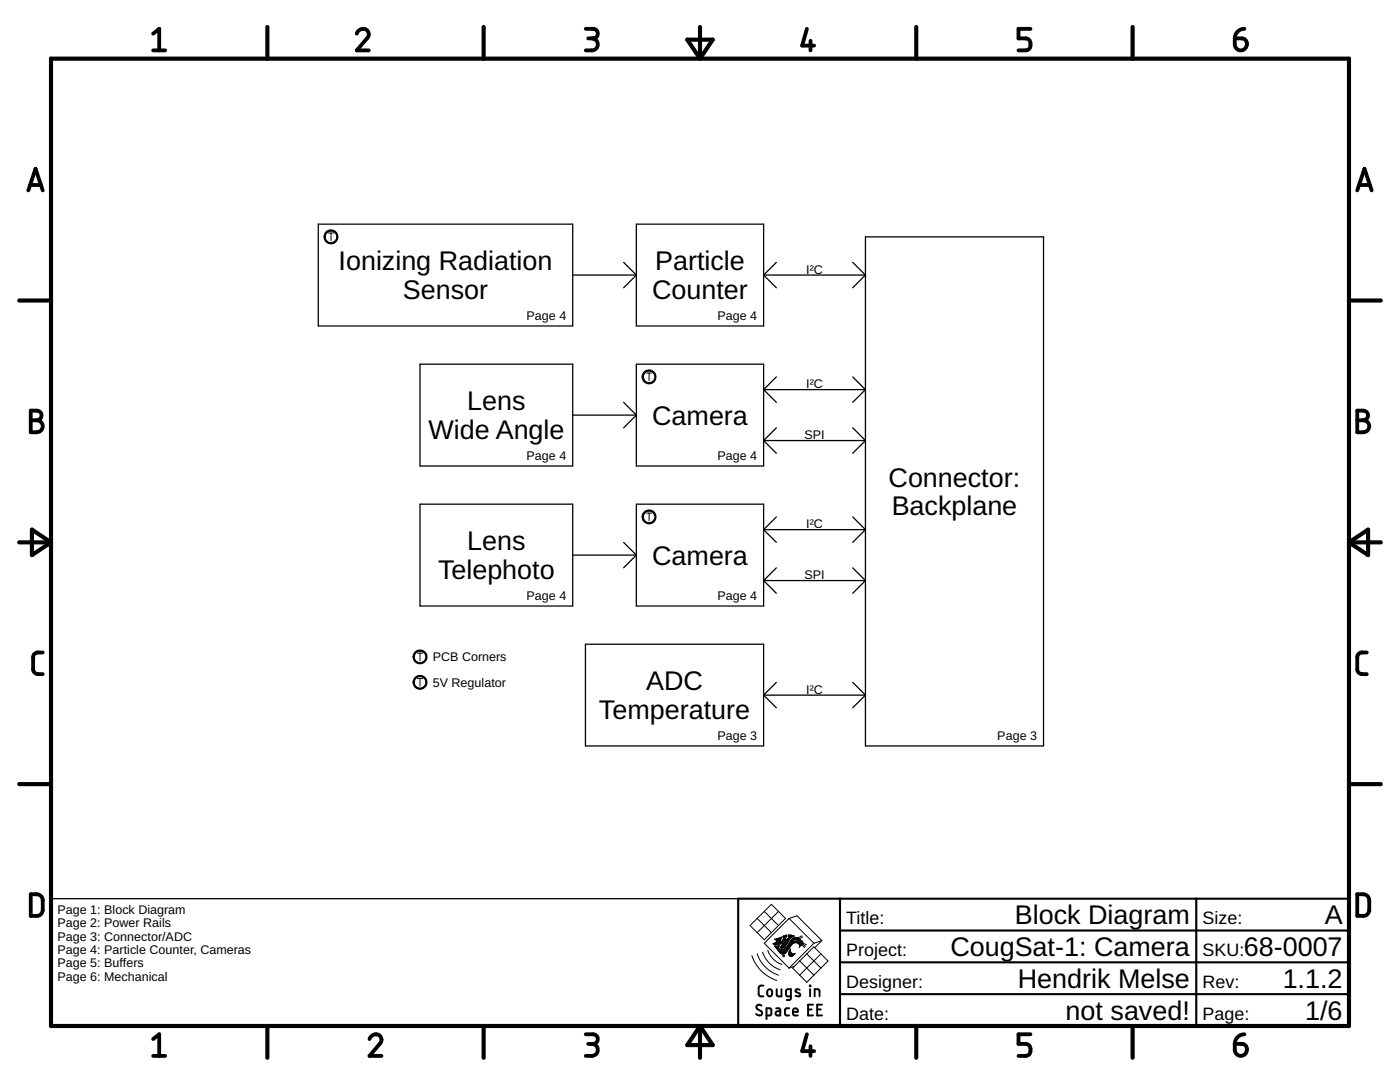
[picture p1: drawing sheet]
<svg xmlns="http://www.w3.org/2000/svg" width="279mm" height="216mm" viewBox="0 0 279 216" stroke-linecap="round" stroke-linejoin="round" font-family="sans-serif">
<g fill="none" stroke="#000" stroke-width=".25">
<path d="M63.5 44.7h50.8v20.3h-50.8zM114.3 54.9h12.7M124.5 52.3l2.5 2.6M127 54.9l-2.5 2.5M127 44.7h25.4v20.3h-25.4zM152.4 54.9h20.3M152.4 54.9l2.5 2.5M154.9 52.3l-2.5 2.6M170.2 52.3l2.5 2.6M172.7 54.9l-2.5 2.5M172.7 47.3h35.6v101.5h-35.6zM83.8 72.7h30.5v20.3h-30.5z"/>
<path d="M127 72.7h25.4v20.3h-25.4zM152.4 77.7h20.3M152.4 77.7l2.5 2.6M154.9 75.2l-2.5 2.5M170.2 75.2l2.5 2.5M172.7 77.7l-2.5 2.6M114.3 82.8h12.7M124.5 80.3l2.5 2.5M127 82.8l-2.5 2.6M152.4 87.9l2.5 2.5M152.4 87.9h20.3M154.9 85.4l-2.5 2.5"/>
<path d="M170.2 85.4l2.5 2.5M172.7 87.9l-2.5 2.5M83.8 100.6h30.5v20.3h-30.5zM114.3 110.8h12.7M124.5 108.2l2.5 2.6M127 110.8l-2.5 2.5M127 100.6h25.4v20.3h-25.4zM152.4 105.7h20.3M152.4 105.7l2.5 2.5M152.4 115.8l2.5 2.6M152.4 115.8h20.3M154.9 103.1l-2.5 2.6"/>
<path d="M154.9 113.3l-2.5 2.5M170.2 103.1l2.5 2.6M170.2 113.3l2.5 2.5M172.7 105.7l-2.5 2.5M172.7 115.8l-2.5 2.6M116.8 128.5h35.6v20.3h-35.6zM152.4 138.7h20.3M152.4 138.7l2.5 2.5M154.9 136.2l-2.5 2.5M170.2 136.2l2.5 2.5M172.7 138.7l-2.5 2.5M10.2 179.3h137.1"/>
</g>
<g fill="#000" stroke="#000" stroke-width=".2">
<path d="M65 46.3a1.4 1.4 0 0 1 2.2 .2 1.4 1.4 0 0 1-.7 2.1 1.4 1.4 0 0 1-1.8-1.3h.2a1.14 1.14 0 0 1 1.7-1 1.14 1.14 0 0 1 .1 2 1.14 1.14 0 0 1-1.8-.7v-.3h-.2z" fill-rule="evenodd"/>
<path d="M128.5 74.3a1.39 1.39 0 0 1 2.2 .2 1.39 1.39 0 0 1-.8 2.1 1.39 1.39 0 0 1-1.8-1.4h.3a1.15 1.15 0 0 1 1.6-1.1 1.15 1.15 0 0 1 .3 1.9 1.15 1.15 0 0 1-1.9-.5v-.3h-.3z" fill-rule="evenodd"/>
<path d="M128.5 102.2a1.39 1.39 0 0 1 2.2 .2 1.39 1.39 0 0 1-.8 2.1 1.39 1.39 0 0 1-1.8-1.4h.3a1.15 1.15 0 0 1 1.6-1 1.15 1.15 0 0 1 .3 1.9 1.15 1.15 0 0 1-1.9-.6v-.3h-.3z" fill-rule="evenodd"/>
<path d="M82.8 135.2a1.4 1.4 0 0 1 2.2 .2 1.4 1.4 0 0 1-.8 2.1 1.4 1.4 0 0 1-1.8-1.3h.3a1.15 1.15 0 0 1 1.6-1.1 1.15 1.15 0 0 1 .3 1.9 1.15 1.15 0 0 1-1.9-.6v-.2h-.3z" fill-rule="evenodd"/>
<path d="M82.8 130.1a1.4 1.4 0 0 1 2.2 .2 1.4 1.4 0 0 1-.8 2.1 1.4 1.4 0 0 1-1.8-1.3h.3a1.15 1.15 0 0 1 1.6-1.1 1.15 1.15 0 0 1 .3 1.9 1.15 1.15 0 0 1-1.9-.5v-.3h-.3z" fill-rule="evenodd"/>
</g>
<g fill="none" stroke="#000" stroke-width=".2">
<path d="M65.6 46.5h1M66.1 46.5v1.5M129 74.4h1M129.5 74.4v1.6M129 102.4h1M129.5 102.4v1.5M83.3 135.4h1M83.3 130.3h1M83.8 130.3v1.5M83.8 135.4v1.5M150.1 190.7a7.7 7.7 0 0 0 4.9 4.9M151.1 190.3a6.7 6.7 0 0 0 4.3 4.3"/>
<path d="M151.1 183.3l-1.4 1.4 2.8 2.8 2.9-2.8M151.1 183.3l2.8 2.8M152.2 190a5.6 5.6 0 0 0 3.5 3.5M152.5 181.9l1.4-1.5 2.9 2.9-1.4 1.4M152.5 181.9l-1.4 1.4M152.5 181.9l2.9 2.8M153.2 189.6a4.6 4.6 0 0 0 2.9 2.9M154.3 188.3h1.7M154.5 188.4h1M154.6 188.2h2.5M154.7 188.9h.7M154.7 187.5h1.1"/>
<path d="M154.8 189h.5M154.8 188h2.4M154.9 189.1h.4M154.9 187.6h.8M155 187.3h.9M155 189.2h.4M155 187.9h.7M155.1 189.4h.5M155.1 187.7h.6M155.1 187.8h.6M155.2 189.5h.6M155.2 188.8h.3"/>
<path d="M155.2 189.6h2M155.3 189v.1M155.3 189.7h1.8M155.4 181.9l-4.3 4.2M155.4 187.2h.6M155.4 188.9l.2-.2-1 .1 .9 1.1M155.4 188.9l-.1 .1M155.4 189.8h1.7M155.5 189.9h1.5M155.5 189.9l.5 .5 .6-.1M155.6 190.1h1.3M155.7 187.1h.3"/>
<path d="M155.7 187.9h1.6M155.7 190.2h1M155.7 187.6v.4M155.7 189h.8M155.8 189.1h.6M155.9 188.9l-.2 .1 .1 .1M155.9 188.9h.7M155.9 190.3h.7M155.9 187h.1M156 187l-1.4 .4 .6 .3-1 .6 .8 .2 1.3-.3-.3 .5M156 187v.3l-.3 .3M156 188.8h.7"/>
<path d="M156 188.7l-.1 .2M156 187.8h1.4M156 188.6h.8M156.1 188.5h.8M156.1 187.7h1.3M156.2 188.4h.8M156.2 187.6l-.5 .4M156.2 188.3h.9M156.2 187.6h.6M156.3 186.9h.7M156.3 190.8h.2M156.3 187.1h.5"/>
<path d="M156.3 187h.5M156.3 187.5h.5M156.4 187.3h.4M156.4 190.9h.1M156.4 189.5h.9M156.4 187.2h.4M156.4 186.8h.6M156.5 190.8l-.1 .1M156.6 190.6h.1M156.6 189.4h.8M156.6 190.6l-.4 .1 .2 .2M156.6 190.6l-.1 .2"/>
<path d="M156.7 189.2h.8M156.8 186.6h.2M156.8 189.1h.7M156.9 187.6h.6M157 189h.6M157 189a.92 .92 0 0 1-1.7 .1M157 186.9h-.2v.3M157 186.9v-.3l-.7 .2v.4l.1-.1-.2 .5M157 188.9h.7M157 187.5h.6M157.1 188.8h.7M157.2 187.3h.5"/>
<path d="M157.2 189.7l-.6 .6M157.2 188.6h.7M157.3 187.2h.5M157.3 188.5h.7M157.3 186.8h1.1M157.3 186.6h.7M157.3 189.5l-.1 .2M157.4 188.4h.7M157.4 187.1h.5M157.4 190.4l.2 .4M157.4 190.4h1.1M157.4 190.3h.7"/>
<path d="M157.4 190.2h.5M157.4 187l-.1-.4 1.2 .2a3 3 0 0 0-1.6 1.8l-.6 .6-.5-.1M157.4 187l-.6 .6v-.4M157.4 187h.7M157.4 190.5h1M157.4 190.1h.4M157.4 188.3h.8M157.5 186.9h.8M157.5 183.3l4.9 4.9M157.5 183.3l-5 4.9 5 5M157.5 183.3l1.6-.6 4.9 5M157.5 189.9h.3"/>
<path d="M157.5 190.6h.8M157.5 188.2h1M157.5 189.8h.3M157.6 189.7h.1M157.6 188h1.5M157.6 189.6l.2-.2-.1 .3M157.6 189.6l-.2 .8M157.6 189.6h.1M157.6 190.8h.5M157.6 187.9h1.4M157.7 189.5h.1M157.7 188.9l-.4 .6"/>
<path d="M157.7 189.7l.1 .4M157.7 187.8h1M157.7 187.8l-.7 1.2M157.7 187.8a1.15 1.15 0 0 1 2.1-.2l.2 .2M157.8 187.7h.4M157.8 190.1l.3 .2h.5M157.9 187.6h.4M158 187.5h.6M158.1 188.4l-.4 .5M158.1 187.3h1.4M158.3 187.2h1M158.5 190.4l-.5 .4h-.4"/>
<path d="M158.5 187.1h.6M158.6 190.3l.1-.1-.2 .2M158.6 190.3h.1M158.7 187.5h.9M159 187.6l.2 .1M159 187.6l-.4-.1-.5 .3h.6l.4 .2M159 187.6h.8M159.1 188l.2 .2M159.2 187.7h.7M159.2 188.2h.1M159.2 187.7l.2 .3M159.3 187.8h.8"/>
<path d="M159.3 188.2l-.6-.1-.6 .3M159.3 188.2h.1M159.3 188.3h.8M159.3 187.9h.9M159.4 188h.8M159.4 188v.2h-.1l.2 .2M159.4 188.2h.8M159.5 188.4h.5M159.5 188.4l.1 .3M159.5 188.5h.5M159.6 188.9l-.1 .2M159.6 188.6h.2"/>
<path d="M159.6 188.9h.1M159.6 191.7l2.8 2.9M159.6 188.8h.1M159.6 188.7v.2M160 188.5l.6 .6M160 186.7l-.8 .5M160 187.8l.2 .1M160.1 188.3l.7 .5M160.1 188.3l-.5 .6M160.2 188.2l.7 .3M160.2 186.9l-.7 .5M160.2 187.9l-.1 .4"/>
<path d="M161 190.3l-2.8 2.9 2.8 2.8 1.4-1.4M161 190.3l1.4-1.4 2.8 2.8-1.4 1.5M161 190.3l2.8 2.9M162.4 188.2l-4.9 5 1-.4M163.8 193.2l-1.4 1.4M163.8 190.3l-4.2 4.3M164 187.7l-1.6 .5M164 187.7l-1.4 1.4"/>
</g>
<g fill="none" stroke="#000" stroke-width=".83">
<path d="M10.2 11.7h259v193h-259zM53.4 5.4v6.3M96.5 5.4v6.3M137.2 7.9h5l-2.5 3.8zM139.7 5.4v6.3M182.9 5.4v6.3M226 5.4v6.3M3.8 60h6.4M269.2 60h6.4M3.8 108.2h6.4M6.4 105.7l3.8 2.5-3.8 2.6zM269.2 108.2h6.4"/>
<path d="M269.2 108.2l3.8-2.5v5.1zM3.8 156.5h6.4M269.2 156.5h6.4M53.4 204.7v6.4M96.5 204.7v6.4M139.7 204.7v6.4M139.7 204.7l2.5 3.8h-5zM182.9 204.7v6.4M226 204.7v6.4"/>
</g>
<g fill="none" stroke="#000" stroke-width=".76">
<path d="M30.6 6.7l1.2-.9v4.3M30.6 10.1h2.4M71.2 6.7a1.18 1.18 0 0 1 1.6-.9 1.18 1.18 0 0 1 .6 1.7l-2.2 2.6h2.4M116.9 5.8h1.4a.95 .95 0 0 1 1 .9 .95 .95 0 0 1-1 1h-.9M118.1 7.7a1.2 1.2 0 0 1 1.2 1.2 1.2 1.2 0 0 1-1.2 1.2h-1.2M161 5.8l-.9 3.3h2.4M161.8 8.1v2M205.7 5.8h-2.4v1.9h1.4a1.22 1.22 0 0 1 1 1.2 1.22 1.22 0 0 1-1 1.2h-1.4M246.4 7.7h1.5a1.2 1.2 0 0 1 .9 1.3 1.2 1.2 0 0 1-1.2 1 1.2 1.2 0 0 1-1.2-1.1zM248.3 5.8a1.92 1.92 0 0 0-1.9 1.9M5.7 38l1.4-4.3 1.4 4.3M6 36.9h2.2"/>
<path d="M270.9 38l1.4-4.3 1.4 4.3M271.2 36.9h2.2M6.1 81.9h1.2a.96 .96 0 0 1 1 1 .96 .96 0 0 1-1 1 1.2 1.2 0 0 1 1.2 1.2 1.2 1.2 0 0 1-1.2 1.2h-1.2zM6.1 83.9h1.2M270.9 81.9h1.2a.96 .96 0 0 1 .9 1 .96 .96 0 0 1-.9 1 1.2 1.2 0 0 1 1.2 1.2 1.2 1.2 0 0 1-1.2 1.2h-1.2zM270.9 83.9h1.2M8.5 130.2a1.65 1.65 0 0 0-1.6 .3l-.3 .6v2.4l.3 .7a1.71 1.71 0 0 0 1.6 .3M272.8 130.2a1.65 1.65 0 0 0-1.7 .3l-.2 .6v2.7l.2 .4a1.71 1.71 0 0 0 1.7 .3M6.1 178.4a2.43 2.43 0 0 1 2 .3l.3 .4 .1 .5v2.2l-.4 .7a2.35 2.35 0 0 1-2 .3zM270.9 178.4a2.43 2.43 0 0 1 1.9 .3l.3 .4 .2 .5-.1 2.2-.4 .7a2.35 2.35 0 0 1-1.9 .3zM30.6 207.3l1.2-.9v4.3M30.6 210.7h2.4"/>
<path d="M73.7 207.3a1.18 1.18 0 0 1 1.6-.9 1.18 1.18 0 0 1 .6 1.7l-2.2 2.6h2.4M116.9 206.4h1.4a.96 .96 0 0 1 1 .9 .96 .96 0 0 1-1 1h-.9M118.1 208.3a1.2 1.2 0 0 1 1.2 1.2 1.2 1.2 0 0 1-1.2 1.2h-1.2M161 206.4l-.9 3.3h2.4M161.8 208.8v1.9M205.7 206.4h-2.4v1.9h1.4a1.22 1.22 0 0 1 1 1.2 1.22 1.22 0 0 1-1 1.2h-1.4M246.4 208.3h1.5a1.2 1.2 0 0 1 .9 1.3 1.2 1.2 0 0 1-1.2 1.1 1.2 1.2 0 0 1-1.2-1.2zM248.3 206.4a1.95 1.95 0 0 0-1.9 1.9"/>
</g>
<path d="M167.6 179.3v25.4M238.7 179.3v25.4M269.2 179.3h-121.9v25.4M167.6 198.4h101.6M167.6 192h101.6M167.6 185.7h101.6" fill="none" stroke="#000" stroke-width=".42"/>
<g fill="none" stroke="#000" stroke-width=".38">
<path d="M152.4 196.7h-.7l-.3 .4 .1 1.5 .2 .2h.7M153.2 197.5l.5-.1a.81 .81 0 0 1 0 1.4h-.3l-.2-.3zM155 197.4v1.2l.4 .2h.6v-1.4M157.8 198.8h-.7l-.2-.2v-.9l.2-.3h.7v1.8l-.2 .3h-.6M159.6 197.5l-.7-.1-.2 .4 1 .5v.4a.75 .75 0 0 1-.9 0M161.6 196.7l.1 .1zM161.7 197.4v1.4M162.6 198.8v-1.4l.8 .1 .2 1.3M152 200.7a.54 .54 0 0 0-.8-.1 .54 .54 0 0 0 0 .8l.7 .3a.54 .54 0 0 1 0 .9 .54 .54 0 0 1-.8-.1l-.2-.2M153 202.6h.7l.2-.2v-1l-.2-.2h-.7v2.1M154.9 201.2h.6l.2 .2v1.2h-.5a.42 .42 0 0 1-.4-.4 .42 .42 0 0 1 .4-.4h.5M157.5 201.2h-.6l-.2 .3 .1 1 .7 .1"/>
<path d="M158.3 201.9h.9a.5 .5 0 0 0-.3-.7 .5 .5 0 0 0-.6 .5l.1 .8 .8 .1M161.3 201.4h.7M162.2 200.5h-.9v2.1h.9M163.1 201.4h.7M164 200.5h-.9v2.1h.9"/>
</g>
<g font-size="5.4">
<text x="67.6" y="53.9">Ionizing Radiation</text>
<text x="130.7" y="53.9">Particle</text>
<text x="80.4" y="59.7">Sensor</text>
<text x="130.2" y="59.7">Counter</text>
<text x="93.2" y="81.9">Lens</text>
<text x="85.5" y="87.6">Wide Angle</text>
<text x="130.2" y="84.7">Camera</text>
<text x="177.3" y="97.1">Connector:</text>
<text x="178" y="102.8">Backplane</text>
<text x="93.2" y="109.8">Lens</text>
<text x="130.2" y="112.7">Camera</text>
<text x="87.4" y="115.5">Telephoto</text>
<text x="128.9" y="137.7">ADC</text>
<text x="119.5" y="143.5">Temperature</text>
<text x="202.5" y="184.4">Block Diagram</text>
<text x="264.4" y="184.4">A</text>
<text x="189.7" y="190.8">CougSat-1: Camera</text>
<text x="248.2" y="190.8">68-0007</text>
<text x="203.1" y="197.1">Hendrik Melse</text>
<text x="256" y="197.1">1.1.2</text>
<text x="212.7" y="203.5">not saved!</text>
<text x="260.5" y="203.5">1/6</text>
</g>
<g font-size="3.6">
<text x="168.9" y="184.4">Title:</text>
<text x="240" y="184.4">Size:</text>
<text x="168.9" y="190.8">Project:</text>
<text x="240" y="190.8">SKU:</text>
<text x="168.9" y="197.1">Designer:</text>
<text x="240" y="197.1">Rev:</text>
<text x="168.9" y="203.5">Date:</text>
<text x="240" y="203.5">Page:</text>
</g>
<g font-size="2.5">
<text x="160.9" y="54.6">I²C</text>
<text x="105.1" y="63.8">Page 4</text>
<text x="143.2" y="63.8">Page 4</text>
<text x="160.9" y="77.5">I²C</text>
<text x="160.5" y="87.6">SPI</text>
<text x="105.1" y="91.7">Page 4</text>
<text x="143.2" y="91.7">Page 4</text>
<text x="160.9" y="105.4">I²C</text>
<text x="105.1" y="119.6">Page 4</text>
<text x="143.2" y="119.6">Page 4</text>
<text x="160.5" y="115.6">SPI</text>
<text x="86.4" y="132">PCB Corners</text>
<text x="86.4" y="137">5V Regulator</text>
<text x="160.9" y="138.4">I²C</text>
<text x="143.2" y="147.6">Page 3</text>
<text x="199" y="147.6">Page 3</text>
<text x="11.5" y="182.4">Page 1: Block Diagram</text>
<text x="11.5" y="185">Page 2: Power Rails</text>
<text x="11.5" y="187.7">Page 3: Connector/ADC</text>
<text x="11.5" y="190.4">Page 4: Particle Counter, Cameras</text>
<text x="11.5" y="193">Page 5: Buffers</text>
<text x="11.5" y="195.7">Page 6: Mechanical</text>
</g>
</svg>
